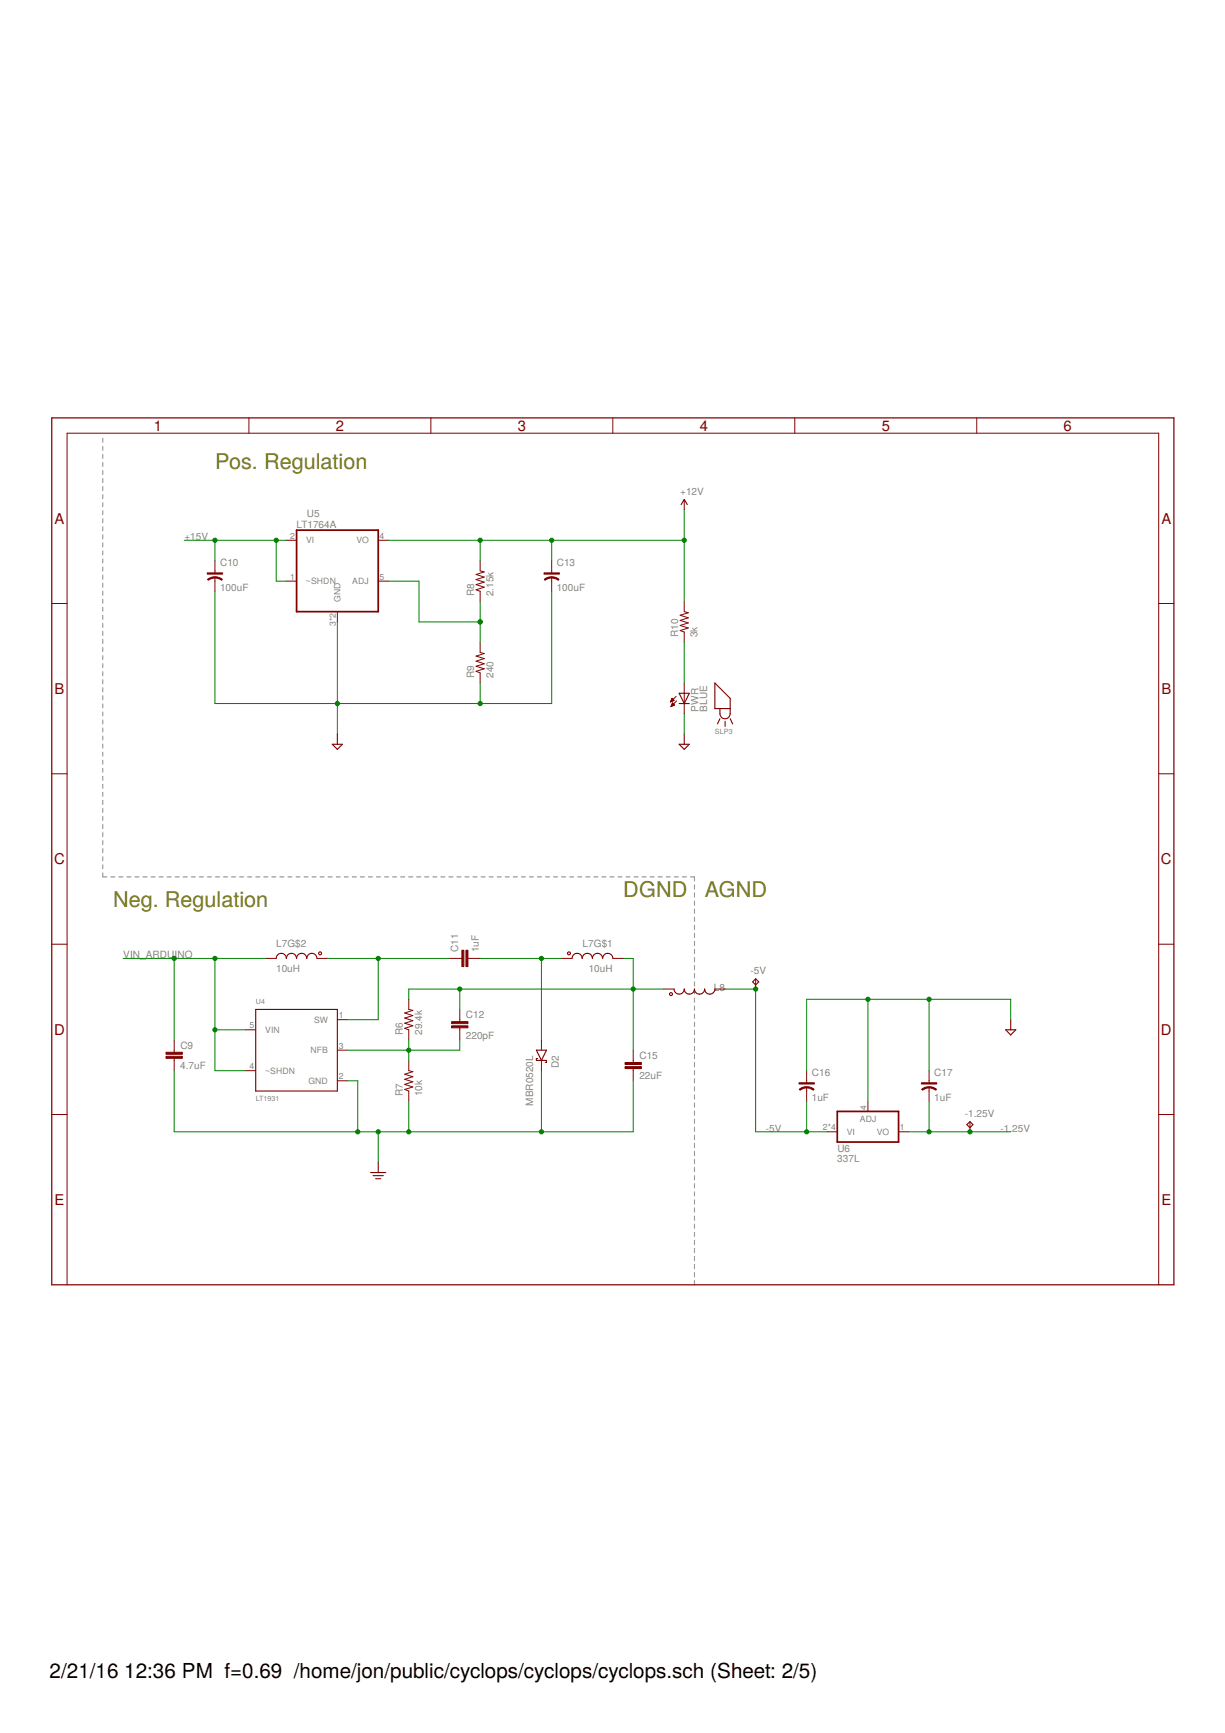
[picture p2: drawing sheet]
<svg xmlns="http://www.w3.org/2000/svg" width="210mm" height="297mm" viewBox="0 0 210 297" stroke-linecap="round" stroke-linejoin="round" font-family="sans-serif">
<g fill="none" stroke="#808080" stroke-width=".19">
<path d="M119 150.3v.7M119 151.7v.7M119 153.1v.7M119 154.5v.7M119 155.8v.7M119 157.2v.7M119 158.6v.7M119 160v.7M119 161.4v.7M119 162.8v.6M119 164.1v.7M119 165.5v.7"/>
<path d="M119 166.9v.7M119 168.3v.7M119 169.7v.7M119 171.1v.7M119 172.4v.7M119 173.8v.7M119 175.2v.7M119 176.6v.7M119 178v.7M119 179.4v.7M119 180.8v.6M119 182.1v.7"/>
<path d="M119 183.5v.7M119 184.9v.7M119 186.3v.7M119 187.7v.7M119 189.1v.7M119 190.4v.7M119 191.8v.7M119 193.2v.7M119 194.6v.7M119 196v.7M119 197.4v.7M119 198.8v.7"/>
<path d="M119 200.1v.7M119 201.5v.7M119 202.9v.7M119 204.3v.7M119 205.7v.7M119 207.1v.7M119 208.4v.7M119 209.8v.7M119 211.2v.7M119 212.6v.7M119 214v.7M119 215.4v.7"/>
<path d="M119 216.7v.7M119 218.1v.7M119 219.5v.7"/>
</g>
<g fill="none" stroke="#808080" stroke-width=".17">
<path d="M17.6 75.1v.7M17.6 76.5v.7M17.6 77.9v.7M17.6 79.3v.6M17.6 80.6v.7M17.6 82v.7M17.6 83.4v.7M17.6 84.8v.7M17.6 86.2v.6M17.6 87.5v.7M17.6 88.9v.7M17.6 90.3v.7"/>
<path d="M17.6 91.7v.7M17.6 93v.7M17.6 94.4v.7M17.6 95.8v.7M17.6 97.2v.7M17.6 98.6v.7M17.6 99.9v.7M17.6 101.3v.7M17.6 102.7v.7M17.6 104.1v.7M17.6 105.5v.7M17.6 106.8v.7"/>
<path d="M17.6 108.2v.7M17.6 109.6v.7M17.6 111v.7M17.6 112.4v.7M17.6 113.7v.7M17.6 115.1v.7M17.6 116.5v.7M17.6 117.9v.7M17.6 119.3v.7M17.6 120.6v.7M17.6 122v.7M17.6 123.4v.7"/>
<path d="M17.6 124.8v.7M17.6 126.2v.7M17.6 127.5v.7M17.6 128.9v.7M17.6 130.3v.7M17.6 131.7v.7M17.6 133.1v.7M17.6 134.4v.7M17.6 135.8v.7M17.6 137.2v.7M17.6 138.6v.7M17.6 140v.6"/>
<path d="M17.6 149.6v.7h.7M17.6 141.3v.7M17.6 142.7v.7M17.6 144.1v.7M17.6 145.5v.7M17.6 146.9v.6M17.6 148.2v.7M19 150.3h.7M20.4 150.3h.7M21.7 150.3h.7M23.1 150.3h.7M24.5 150.3h.7"/>
<path d="M25.9 150.3h.7M27.3 150.3h.6M28.6 150.3h.7M30 150.3h.7M31.4 150.3h.7M32.8 150.3h.7M34.2 150.3h.6M35.5 150.3h.7M36.9 150.3h.7M38.3 150.3h.7M39.7 150.3h.7M41.1 150.3h.6"/>
<path d="M42.4 150.3h.7M43.8 150.3h.7M45.2 150.3h.7M46.6 150.3h.7M47.9 150.3h.7M49.3 150.3h.7M50.7 150.3h.7M52.1 150.3h.7M53.5 150.3h.7M54.8 150.3h.7M56.2 150.3h.7M57.6 150.3h.7"/>
<path d="M59 150.3h.7M60.4 150.3h.7M61.7 150.3h.7M63.1 150.3h.7M64.5 150.3h.7M65.9 150.3h.7M67.3 150.3h.6M68.6 150.3h.7M70 150.3h.7M71.4 150.3h.7M72.8 150.3h.7M74.2 150.3h.6"/>
<path d="M75.5 150.3h.7M76.9 150.3h.7M78.3 150.3h.7M79.7 150.3h.7M81 150.3h.7M82.4 150.3h.7M83.8 150.3h.7M85.2 150.3h.7M86.6 150.3h.7M87.9 150.3h.7M89.3 150.3h.7M90.7 150.3h.7"/>
<path d="M92.1 150.3h.7M93.5 150.3h.7M94.8 150.3h.7M96.2 150.3h.7M97.6 150.3h.7M99 150.3h.7M100.4 150.3h.7M101.7 150.3h.7M103.1 150.3h.7M104.5 150.3h.7M105.9 150.3h.7M107.3 150.3h.6"/>
<path d="M108.6 150.3h.7M110 150.3h.7M111.4 150.3h.7M112.8 150.3h.7M114.2 150.3h.7M115.5 150.3h.7M116.9 150.3h.7M118.3 150.3h.7"/>
</g>
<path d="M8.9 71.6h192.2v148.6h-192.2z" fill="none" stroke="#800000" stroke-width=".21"/>
<g fill="none" stroke="#800000" stroke-width=".17">
<path d="M42.7 71.6v2.7M73.8 71.6v2.7M105 71.6v2.7M136.2 71.6v2.7M167.4 71.6v2.7M36.8 96.1v2.1M36.8 98.9v2.4M49.1 92.6h1.7M49.1 99.6h1.7M64.8 92.6h1.7M64.8 99.6h1.7M82.3 96.1v1.8l.7 .1-1.4 .5 1.4 .4-1.4 .4 1.4 .5-1.4 .4 1.4 .4-1.4 .5 .7 .2v1.8"/>
<path d="M94.5 96.1v2.1M94.5 98.9v2.4M117.2 85.6v1.8M8.9 103.4h2.6M57.8 104.8v1.8M82.3 110.1v1.7l.7 .2-1.4 .5 1.4 .4-1.4 .4 1.4 .5-1.4 .4 1.4 .4-1.4 .5 .7 .2v1.8M115 120h.4M115.1 119.9h.3M115.1 119.8h.2M115.1 119.8h.1M115.1 119.7l-.2 .6M115.1 119.7l.4 .4-.6 .2"/>
<path d="M115.1 119.7h.1M115.8 119.4l-.9 .9M117.2 103.1v1.7l.7 .2-1.4 .5 1.4 .4-1.4 .4 1.4 .5-1.4 .4 1.4 .4-1.4 .5 .7 .2v1.8M117.2 117.1v5.2M198.5 103.4h2.6M8.9 132.6h2.6M114.9 120.3h.1M114.9 120.2h.2M115 120.1h.3M115 121.1h.1M115 120.1h.4M115 121h.1"/>
<path d="M115 120.9h.3M115.1 120.9h.4M115.1 120.8h.4M115.1 120.7h.4M115.2 120.6h.2M115.2 120.6h.1M115.2 120.5l-.2 .6M115.2 120.5l.4 .3-.6 .3M115.2 120.5h.1M115.9 120.1l-.9 1M198.5 132.6h2.6M8.9 161.8h2.6"/>
<path d="M29.8 178.3v2.1M42.1 176.5h1.7M45.6 164.3h1.7M54.3 164.3h1.8M57.8 174.8h1.8M70 171.3v1.7l.7 .2-1.4 .4 1.4 .5-1.4 .4 1.4 .4-1.4 .5 1.4 .4-1.4 .5 .7 .2v1.8M77 164.3h2.1M78.8 173v2.1M78.8 176.2v2.1M80.2 164.3h2.1M92.8 178.3v1.7M96.3 164.3h1.7"/>
<path d="M105 164.3h1.8M113.7 169.5h1.8M122.5 169.5h1.7M129.5 167.8v1.7M198.5 161.8h2.6M8.9 191h2.6M29.8 181.4v2.1M42.1 183.5h1.7M57.8 185.3h1.8M57.8 180h1.8M70 181.8v1.7l.7 .2-1.4 .4 1.4 .5-1.4 .4 1.4 .4-1.4 .5 1.4 .4-1.4 .4 .7 .3v1.7M92.8 181.8v1.7"/>
<path d="M108.5 180v2.1M108.5 183.2v2.1M138.2 183.5v2.1M138.2 186.3v2.4M141.7 194h1.8M148.7 188.7v1.8M154 194h1.7M159.2 183.5v2.1M159.2 186.3v2.4M166.2 192.3v1.7M198.5 191h2.6M11.5 220.2v-145.9h187v145.9"/>
</g>
<g fill="none" stroke="#800000" stroke-width=".19">
<path d="M116.7 86.5l.5-.9 .6 .9M116.4 118.8h1.7l-.9 1.8zM56.9 127.6h1.8l-.9 .8zM57.8 125.8v1.8M116.4 120.6h1.7M116.4 127.6h1.7l-.9 .8zM117.2 125.8v1.8M123.4 121.5a1.55 1.55 0 0 0 .3 1.5 .87 .87 0 0 0 .9 .1 .87 .87 0 0 0 .5-.8v-2.6l-2.6-2.6v4.4h2.6M123.4 123.2l-.5 .9M124.2 123.6v.9M125.1 123.2l.4 .9M43.8 173h14v14h-14z"/>
<path d="M47.3 164.3a.87 .87 0 0 1 .9-.9 .87 .87 0 0 1 .9 .9 .88 .88 0 0 1 .8-.9 .88 .88 0 0 1 .9 .9 .87 .87 0 0 1 .9-.9 .87 .87 0 0 1 .9 .9 .88 .88 0 0 1 .8-.9 .88 .88 0 0 1 .9 .9M98 164.3a.87 .87 0 0 1 .9-.9 .87 .87 0 0 1 .9 .9 .88 .88 0 0 1 .8-.9 .88 .88 0 0 1 .9 .9 .87 .87 0 0 1 .9-.9 .87 .87 0 0 1 .9 .9 .88 .88 0 0 1 .8-.9 .88 .88 0 0 1 .9 .9M115.5 169.5a.87 .87 0 0 0 .9 .9 .87 .87 0 0 0 .8-.9 .88 .88 0 0 0 .9 .9 .88 .88 0 0 0 .9-.9 .87 .87 0 0 0 .9 .9 .87 .87 0 0 0 .8-.9 .88 .88 0 0 0 .9 .9 .88 .88 0 0 0 .9-.9M129.5 167.8l.5 .5-.5 .5-.5-.5zM172.3 176.5h1.8l-.9 .9zM173.2 174.8v1.7M64.8 199.2v1.8M91.9 180h1.7l-.8 1.8zM92.1 181.4h-.2v.4h1.7v.3h-.2M165.7 192.8l.5-.5 .5 .5-.5 .5zM63.5 201h2.6M63.9 201.5h1.8"/>
<path d="M64.4 202h.8"/>
<circle cx="54.8" cy="163.4" r=".25"/>
<circle cx="97.5" cy="163.4" r=".25"/>
<circle cx="115" cy="170.4" r=".25"/>
</g>
<path d="M50.8 90.9h14v13.9h-14zM143.5 190.5h10.5v5.2h-10.5z" fill="none" stroke="#800000" stroke-width=".3"/>
<g fill="#800000" stroke="#800000" stroke-width=".17">
<path d="M136.9 186.7a2.04 2.04 0 0 1 2.6 0l-.1 .2a1.85 1.85 0 0 0-2.3 0z" fill-rule="evenodd"/>
<path d="M157.9 186.7a2.04 2.04 0 0 1 2.6 0l-.2 .2a1.84 1.84 0 0 0-2.2 0z" fill-rule="evenodd"/>
<path d="M35.6 99.3a2.04 2.04 0 0 1 2.5 0l-.1 .2a1.88 1.88 0 0 0-2.3 0z" fill-rule="evenodd"/>
<path d="M93.3 99.3a2.01 2.01 0 0 1 2.5 0l-.1 .2a1.84 1.84 0 0 0-2.3 0z" fill-rule="evenodd"/>
</g>
<g fill="#800000" stroke="#800000" stroke-width=".17">
<path d="M136.9 185.6h2.6v.2h-2.6z"/>
<path d="M157.9 185.6h2.6v.2h-2.6z"/>
<path d="M79.1 162.9h.4v2.8h-.4z"/>
<path d="M79.8 162.9h.4v2.8h-.4z"/>
<path d="M107.1 182.1h2.8v.4h-2.8z"/>
<path d="M107.1 182.8h2.8v.4h-2.8z"/>
<path d="M77.4 175.1h2.8v.4h-2.8z"/>
<path d="M77.4 175.8h2.8v.4h-2.8z"/>
<path d="M28.4 180.4h2.8v.3h-2.8z"/>
<path d="M28.4 181.1h2.8v.3h-2.8z"/>
<path d="M35.5 98.2h2.6v.2h-2.6z"/>
<path d="M93.2 98.2h2.6v.2h-2.6z"/>
</g>
<g fill="none" stroke="#008000" stroke-width=".17">
<path d="M31.6 92.6h17.5M36.8 92.6v3.5M47.3 92.6v7h1.8M66.5 92.6h50.7M66.5 99.6h5.3v7h10.5M82.3 92.6v3.5M94.5 92.6v3.5M117.2 87.4v15.7M36.8 101.3v19.3h57.7v-19.3M57.8 106.6v19.2M82.3 103.1v7M82.3 117.1v3.5"/>
<path d="M117.2 110.1v7M117.2 122.3v3.5M21.1 164.3h24.5M29.8 164.3v14M36.8 164.3v19.2h5.3M36.8 176.5h5.3M56.1 164.3h20.9M64.8 164.3v10.5h-5.2M70 178.3v3.5M78.8 169.5v3.5M78.8 178.3v1.7h-19.2M82.3 164.3h14"/>
<path d="M92.8 164.3v14M106.8 164.3h1.7v15.7M113.7 169.5h-43.7v1.8M124.2 169.5h5.3v24.5h12.2M148.7 171.3v17.4M159.2 171.3v12.2M173.2 174.8v-3.5h-35v12.2M29.8 183.5v10.5h78.7v-8.7M59.6 185.3h1.7v8.7M64.8 194v5.2M70 188.7v5.3M92.8 183.5v10.5"/>
<path d="M138.2 188.7v5.3M155.7 194h17.5M159.2 188.7v5.3"/>
</g>
<g fill="#008000" stroke="#008000" stroke-width=".17">
<circle cx="159.2" cy="171.3" r=".36"/>
<circle cx="148.7" cy="171.3" r=".36"/>
<circle cx="92.8" cy="194" r=".36"/>
<circle cx="70" cy="194" r=".36"/>
<circle cx="61.3" cy="194" r=".36"/>
<circle cx="64.8" cy="194" r=".36"/>
<circle cx="82.3" cy="120.6" r=".36"/>
<circle cx="57.8" cy="120.6" r=".36"/>
<circle cx="159.2" cy="194" r=".36"/>
<circle cx="166.2" cy="194" r=".36"/>
<circle cx="138.2" cy="194" r=".36"/>
<circle cx="129.5" cy="169.5" r=".36"/>
<circle cx="36.8" cy="92.6" r=".36"/>
<circle cx="47.3" cy="92.6" r=".36"/>
<circle cx="64.8" cy="164.3" r=".36"/>
<circle cx="92.8" cy="164.3" r=".36"/>
<circle cx="78.8" cy="169.5" r=".36"/>
<circle cx="108.5" cy="169.5" r=".36"/>
<circle cx="70" cy="180" r=".36"/>
<circle cx="36.8" cy="176.5" r=".36"/>
<circle cx="29.8" cy="164.3" r=".36"/>
<circle cx="36.8" cy="164.3" r=".36"/>
<circle cx="82.3" cy="92.6" r=".36"/>
<circle cx="94.5" cy="92.6" r=".36"/>
<circle cx="117.2" cy="92.6" r=".36"/>
<circle cx="82.3" cy="106.6" r=".36"/>
</g>
<g font-size="3.7" fill="#808000">
<text x="36.9" y="80.4">Pos. Regulation</text>
<text x="19.4" y="155.5">Neg. Regulation</text>
<text x="106.8" y="153.8">DGND</text>
<text x="120.8" y="153.8">AGND</text>
</g>
<g font-size="3.5">
<text x="8.5" y="287.5">2/21/16</text>
<text x="21.3" y="287.5">12:36 PM f=0.69 /home/jon/public/cyclops/cyclops/cyclops.sch (Sheet: 2/5)</text>
</g>
<g font-size="2.5" fill="#800000">
<text x="26.4" y="73.8">1</text>
<text x="57.5" y="73.8">2</text>
<text x="88.7" y="73.8">3</text>
<text x="119.9" y="73.8">4</text>
<text x="151.1" y="73.8">5</text>
<text x="182.2" y="73.8">6</text>
<text x="9.3" y="89.7">A</text>
<text x="199" y="89.7">A</text>
<text x="9.3" y="118.9">B</text>
<text x="199" y="118.9">B</text>
<text x="9.3" y="148.1">C</text>
<text x="198.9" y="148.1">C</text>
<text x="9.3" y="177.3">D</text>
<text x="198.9" y="177.3">D</text>
<text x="9.3" y="206.5">E</text>
<text x="199" y="206.5">E</text>
</g>
<g font-size="1.7" fill="#808080">
<text x="52.6" y="88.7">U5</text>
<text x="116.5" y="84.9">+12V</text>
<text x="31.6" y="92.6">+15V</text>
<text x="50.8" y="90.4">LT1764A</text>
<text x="37.7" y="101.3">100uF</text>
<text x="37.7" y="97">C10</text>
<text x="95.4" y="101.3">100uF</text>
<text x="95.4" y="97">C13</text>
<text x="81.3" y="102.2" transform="rotate(-90 81.3 102.2)">R8</text>
<text x="84.6" y="102.2" transform="rotate(-90 84.6 102.2)">2.15k</text>
<text x="116.2" y="109.2" transform="rotate(-90 116.2 109.2)">R10</text>
<text x="119.5" y="109.2" transform="rotate(-90 119.5 109.2)">3k</text>
<text x="81.3" y="116.2" transform="rotate(-90 81.3 116.2)">R9</text>
<text x="84.6" y="116.2" transform="rotate(-90 84.6 116.2)">240</text>
<text x="119.7" y="122" transform="rotate(-90 119.7 122)">PWR</text>
<text x="121.2" y="122" transform="rotate(-90 121.2 122)">BLUE</text>
<text x="21.1" y="164.3">VIN_ARDU</text>
<text x="29.9" y="164.3">INO</text>
<text x="47.3" y="166.6">10uH</text>
<text x="47.3" y="162.4">L7G$2</text>
<text x="78.5" y="163.2" transform="rotate(-90 78.5 163.2)">C11</text>
<text x="82" y="163.2" transform="rotate(-90 82 163.2)">1uF</text>
<text x="99.8" y="162.4">L7G$1</text>
<text x="100.9" y="166.6">10uH</text>
<text x="128.6" y="166.9">-5V</text>
<text x="122.3" y="169.9">L8</text>
<text x="30.9" y="179.7">C9</text>
<text x="69" y="177.4" transform="rotate(-90 69 177.4)">R6</text>
<text x="72.3" y="177.4" transform="rotate(-90 72.3 177.4)">29.4k</text>
<text x="79.8" y="178">220pF</text>
<text x="79.8" y="174.5">C12</text>
<text x="30.9" y="183.2">4.7uF</text>
<text x="95.7" y="183.1" transform="rotate(-90 95.7 183.1)">D2</text>
<text x="109.6" y="185">22uF</text>
<text x="109.6" y="181.5">C15</text>
<text x="139.1" y="184.4">C16</text>
<text x="160.1" y="184.4">C17</text>
<text x="69" y="187.9" transform="rotate(-90 69 187.9)">R7</text>
<text x="72.3" y="187.9" transform="rotate(-90 72.3 187.9)">10k</text>
<text x="91.4" y="189.5" transform="rotate(-90 91.4 189.5)">MBR0520L</text>
<text x="139.1" y="188.8">1uF</text>
<text x="160.1" y="188.8">1uF</text>
<text x="165.3" y="191.4">-1.25V</text>
<text x="131.2" y="194">-5V</text>
<text x="143.5" y="197.5">U6</text>
<text x="171.4" y="194">-1.25V</text>
<text x="143.5" y="199.2">337L</text>
</g>
<g font-size="1.5" fill="#808080">
<text x="49.7" y="92.4">2</text>
<text x="52.4" y="93.1">VI</text>
<text x="61.1" y="93.1">VO</text>
<text x="65" y="92.4">4</text>
<text x="49.7" y="99.4">1</text>
<text x="52.4" y="100.1">~SHDN</text>
<text x="60.3" y="100.1">ADJ</text>
<text x="65" y="99.4">5</text>
<text x="57.6" y="107.3" transform="rotate(-90 57.6 107.3)">3*2</text>
<text x="58.3" y="103.2" transform="rotate(-90 58.3 103.2)">GND</text>
<text x="42.8" y="176.3">5</text>
<text x="45.4" y="177">VIN</text>
<text x="53.8" y="175.3">SW</text>
<text x="58.1" y="179.8">3</text>
<text x="58.1" y="174.5">1</text>
<text x="42.8" y="183.3">4</text>
<text x="45.4" y="184">~SHDN</text>
<text x="52.8" y="185.8">GND</text>
<text x="53.2" y="180.5">NFB</text>
<text x="58.1" y="185">2</text>
<text x="148.5" y="190.3" transform="rotate(-90 148.5 190.3)">4</text>
<text x="141" y="193.8">2*4</text>
<text x="145.1" y="194.5">VI</text>
<text x="147.3" y="192.2">ADJ</text>
<text x="150.2" y="194.5">VO</text>
<text x="154.2" y="193.8">1</text>
</g>
<g font-size="1.2" fill="#808080">
<text x="122.5" y="125.8">SLP3</text>
<text x="43.8" y="172.1">U4</text>
<text x="43.8" y="188.8">LT1931</text>
</g>
</svg>
